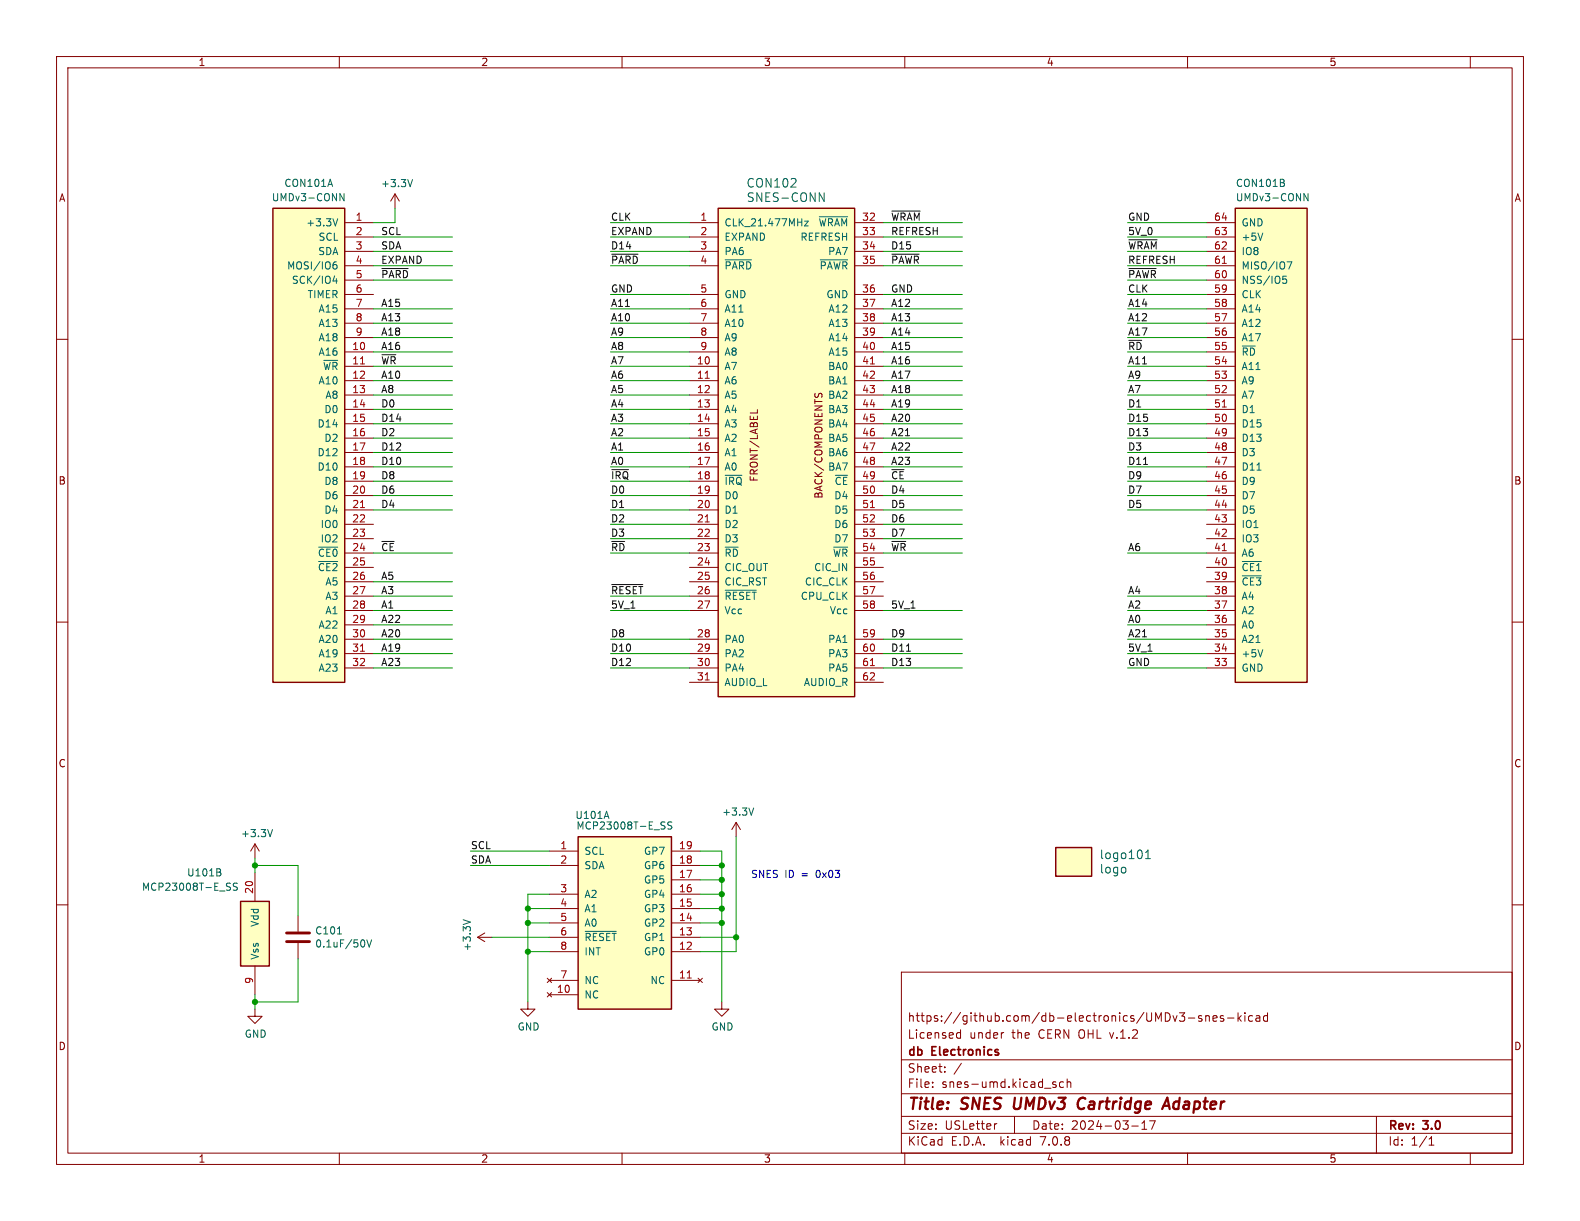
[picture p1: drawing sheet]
<svg xmlns="http://www.w3.org/2000/svg" width="279mm" height="216mm" viewBox="0 0 279 216" stroke-linecap="round" stroke-linejoin="round" font-family="sans-serif">
<g fill="none" stroke="#840000" stroke-width=".18">
<path d="M10 10h259.4v195.9h-259.4zM12 12h255.4v191.9h-255.4zM60 10v2M110 10v2M160 10v2M210 10v2M260 10v2M61 39.4h5M69.8 34.3l-.7 1.3M69.8 34.3v2.5M69.8 34.3l.8 1.3M121.9 39.4h5.1"/>
<path d="M151.1 39.4h5.1M213.4 39.4h5M10 60h2M61 41.9h5M61 44.5h5M61 47h5M61 49.5h5M61 52.1h5M61 54.6h5M61 57.2h5M61 59.7h5M121.9 41.9h5.1"/>
<path d="M121.9 44.5h5.1M121.9 47h5.1M121.9 52.1h5.1M121.9 54.6h5.1M121.9 57.2h5.1M121.9 59.7h5.1M151.1 41.9h5.1M151.1 44.5h5.1M151.1 47h5.1M151.1 52.1h5.1M151.1 54.6h5.1M151.1 57.2h5.1"/>
<path d="M151.1 59.7h5.1M213.4 41.9h5M213.4 44.5h5M213.4 47h5M213.4 49.5h5M213.4 52.1h5M213.4 54.6h5M213.4 57.2h5M213.4 59.7h5M267.4 60h2M61 62.2h5M61 64.8h5"/>
<path d="M61 67.3h5M61 69.9h5M61 72.4h5M61 74.9h5M61 77.5h5M121.9 62.2h5.1M121.9 64.8h5.1M121.9 67.3h5.1M121.9 69.9h5.1M121.9 72.4h5.1M121.9 74.9h5.1M121.9 77.5h5.1"/>
<path d="M133.9 72.4v.6M144.1 69.5v.5M144.8 69.8l.2-.3 .4 .3M151.1 62.2h5.1M151.1 64.8h5.1M151.1 67.3h5.1M151.1 69.9h5.1M151.1 72.4h5.1M151.1 74.9h5.1M151.1 77.5h5.1M213.4 62.2h5M213.4 64.8h5"/>
<path d="M213.4 67.3h5M213.4 69.9h5M213.4 72.4h5M213.4 74.9h5M213.4 77.5h5M61 80h5M61 82.6h5M61 85.1h5M61 87.6h5M61 90.2h5M61 92.7h5M61 95.3h5"/>
<path d="M61 97.8h5M121.9 80h5.1M121.9 82.6h5.1M121.9 85.1h5.1M121.9 87.6h5.1M121.9 90.2h5.1M121.9 92.7h5.1M121.9 95.3h5.1M121.9 97.8h5.1M151.1 80h5.1M151.1 82.6h5.1M151.1 85.1h5.1"/>
<path d="M151.1 87.6h5.1M151.1 90.2h5.1M151.1 92.7h5.1M151.1 95.3h5.1M151.1 97.8h5.1M213.4 80h5M213.4 82.6h5M213.4 85.1h5M213.4 87.6h5M213.4 90.2h5M213.4 92.7h5M213.4 95.3h5"/>
<path d="M213.4 97.8h5M10 110h2M61 100.3h5M61 102.9h5M61 105.4h5M61 108h5M61 110.5h5M61 113h5M61 115.6h5M61 118.1h5M121.9 100.3h5.1M121.9 102.9h5.1"/>
<path d="M121.9 105.4h5.1M121.9 108h5.1M121.9 113h5.1M121.9 115.6h5.1M121.9 118.1h5.1M151.1 100.3h5.1M151.1 102.9h5.1M151.1 105.4h5.1M151.1 108h5.1M151.1 113h5.1M151.1 115.6h5.1M151.1 118.1h5.1"/>
<path d="M213.4 100.3h5M213.4 102.9h5M213.4 105.4h5M213.4 108h5M213.4 110.5h5M213.4 113h5M213.4 115.6h5M213.4 118.1h5M267.4 110h2M121.9 120.7h5.1M151.1 120.7h5.1M10 160h2"/>
<path d="M45.1 149.2v2.6M45.1 154.3v5.1M45.1 149.2l-.8 1.3M45.1 149.2l.7 1.3M97.2 150.5h5M97.2 158.1h5M97.2 153h5M118.7 150.5h5.1M118.7 158.1h5.1M118.7 155.6h5.1M118.7 153h5.1M130.2 145.4l-.8 1.3"/>
<path d="M130.2 145.4v2.6M130.2 145.4l.7 1.3M267.4 160h2M45.1 178.4v1.3h1.3l-1.3 1.3-1.3-1.3h1.3M45.1 170.8v5.1M52.7 161.9v2.8M52.7 166.8v2.7M84.5 165.7h2.5M84.5 165.7l1.2 .8M85.7 165l-1.2 .7M93.3 177.2v1.2h1.3l-1.3 1.3-1.2-1.3h1.2M96.8 175.5l.7 .8"/>
<path d="M96.8 173l.7 .7M97.2 175.9h5M97.2 173.4h5M97.2 168.3h5M97.2 165.7h5M97.2 163.2h5M97.2 160.7h5M97.5 175.5l-.7 .8M97.5 173l-.7 .7M118.7 173.4h5.1M118.7 168.3h5.1M118.7 165.7h5.1"/>
<path d="M118.7 163.2h5.1M118.7 160.7h5.1M123.4 173l.8 .7M124.2 173l-.8 .7M127.6 177.2v1.2h1.3l-1.3 1.3-1.2-1.3h1.2M159.4 171.9h108v32h-108zM208.6 179.1h.9l-.5 .6M209.2 179.7l.3 .2v.4l-.3 .3M212.5 179.7l-.4-.1-.2 .2 .1 .2 .5 .2v.3h-.6M213.2 179.7l.2-.1 .4 .1 .1 .9M213.2 179.6v1M216.4 179.7l-.4-.1-.2 .2 .1 .2 .5 .2v.3h-.6"/>
<path d="M218.9 179.1v1.5M219.5 179.6l-.6 .6M220.1 179.1v.1M220.1 179.6v1M221.5 179.7l-.4-.1-.3 .3v.4l.1 .2h.6M222.1 179.7h.6l.1 .9M222.8 179.9l-.5 .1a.29 .29 0 0 0-.2 .3 .29 .29 0 0 0 .2 .3l.5-.1M224.1 179.7l-.4-.1-.3 .3v.4l.2 .2h.5M224.1 179.1v1.5M159.4 197.4h108M159.4 193.4h108M159.4 187.4h108"/>
<path d="M164.9 192.1v.2M164.9 191.4v.1M167.1 189.4v.2M167.1 188.7v.1M169.3 183.5h.6M169.3 182.7h.6M169.9 182.1v1.5M170 188l-1.3 1.9M176.3 198.7l-.3 .1M177.4 182.6h.1M179.4 197.4v3M186.7 191.4l-.3-.1-.3 .2 .1 .2 .5 .2v.3h-.6"/>
<path d="M188.1 191.4l-.5-.1-.2 .3v.4l.1 .2h.6M188.7 191.4l.2-.1 .4 .1 .1 .9M188.7 190.8v1.5M200.1 199.1h1.2M201.9 199.7h.9M201.9 198.6l.5-.4v1.5M204.3 198.2l-.7 1.5M210.1 180h1.2M214.5 180.1l.7-.2-.1-.2-.4-.1-.2 .2 .1 .7h.5M217.1 180h1.1M219.1 180l.4 .6M243.4 197.4v6.5"/>
<path d="M60 203.9v2M110 203.9v2M159.4 200.4h108M160 203.9v2M210 203.9v2M252.7 202.5h.9M252.7 201.4l.4-.4v1.5M260 203.9v2"/>
</g>
<path d="M179.5 194.1l-.2 1.6 .3 .4M190.6 195.6a.63 .63 0 0 0 1 .4M191.6 194.1a.88 .88 0 0 0-1 .9M205.5 196.1l.9-2 .4 2M205.8 195.5h.9" fill="none" stroke="#840000" stroke-width=".4"/>
<g fill="#ffffc2" stroke="#ffffc2" stroke-width=".18">
<path d="M48.3 36.8h12.7v83.9h-12.7z"/>
<path d="M186.7 149.9h6.3v5h-6.3z"/>
<path d="M42.5 159.4h5.1v11.4h-5.1z"/>
<path d="M102.2 148h16.5v30.4h-16.5z"/>
<path d="M218.4 36.8h12.7v83.9h-12.7z"/>
<path d="M127 36.8h24.1v86.4h-24.1z"/>
</g>
<path d="M48.3 36.8h12.7v83.9h-12.7zM127 36.8h24.1v86.4h-24.1zM218.4 36.8h12.7v83.9h-12.7zM42.5 159.4h5.1v11.4h-5.1zM102.2 148h16.5v30.4h-16.5zM186.7 149.9h6.3v5h-6.3z" fill="none" stroke="#840000" stroke-width=".25"/>
<g fill="none" stroke="#006464" stroke-width=".18">
<path d="M59.7 38.7l-.4 1.2M60.1 34.2l.7 1.3v-1.3M73 31.7l-.5 1.3M142.3 39.1h.6l-.6 .8h.6M144.9 34.1l.8 1.5v-1.5M144.9 38.3h5M227 32.4l.1 .1-.1 .4M227 31.8v.4M230.6 34.2l.7 1.3v-1.3M59 46.8h.4l.2 .2-.1 .5h-.5M59.2 48.8l-.3 .9h.8M59.5 46.3l-.4 .1"/>
<path d="M59.5 49.3v.8M128.2 45.9h4.7M145.1 45.9h4.8M223.3 41.2l-.4 1.3M226.9 48.8h.6M226.9 49.4l.4-.1 .2 .3-.1 .4h-.5M227.6 46.3h.8l-.5 1.3M219.7 61.2h2.3M56.3 96.7h3.4M56.3 99.3h3.4M128.2 84h3M147.4 96.7h2.5"/>
<path d="M219.7 99.3h3.4M222.3 83.1h.7M128.2 104.4h5.5M219.7 101.8h3.4M223.3 114.9l-.4 1.2M38.8 154.2l.3 .3-.1 .3-.2 .1M38.9 153.7l.1 .2-.1 .3M40.3 156.2h.5M40.5 156.8l.3 .3-.3 .3M42 156.2h-.5l-.3 .2 .2 .3 .5 .2v.4l-.2 .1h-.5M48.2 146.7l-.4 1.3M107.3 143.5l.4 1.2"/>
<path d="M117.1 145.3l.5 .1M117.4 146l.2 .2-.2 .4M118.8 145.4l-.5-.1-.2 .2v.3l.6 .3 .1 .3-.2 .2-.5-.1M133.3 142.9l-.4 1.2M199 153.5v.7M202.6 151.8h.8M202.6 150.7l.4-.4v1.5M59.7 165.1h.7M64.3 166.2l.2 .5-.2 .7M64.9 166.2l.4 1.3 .4-1.3M81.9 162.6l1.3 .5M103.5 164.7h5.5"/>
</g>
<g fill="none" stroke="#a90000" stroke-width=".18">
<path d="M216.1 46.6h.8M63.7 64.4h.8M124.7 66.9h.7M153.9 64.4h.7M216.1 72h.8M63.7 89.8h.8M124.7 92.3h.7M153.9 89.8h.7M216.1 97.4h.8M63.7 115.2h.8M153.9 117.7h.7M124.7 120.2h.7"/>
<path d="M121.5 172.9h.8"/>
</g>
<path d="M50.7 166.5h4M50.7 165h4" fill="none" stroke="#840000" stroke-width=".51"/>
<path d="M157.7 37.3h5M67.5 47.5h4.7M108.2 44.9h4.6M157.7 44.9h4.8M199.6 47.5h4.8M199.6 42.4h5M108.2 83h2.9M202.2 82.1h.7M108.2 103.4h5.5M160.3 115.1h.7" fill="none" stroke="#0f0f0f" stroke-width=".18"/>
<g fill="none" stroke="#009600" stroke-width=".18">
<path d="M69.8 36.8v2.6h-3.8M107.9 39.4h14M156.2 39.4h14M199.4 39.4h14M66 49.5h14M66 54.6h14M66 57.2h14M66 47h14M66 41.9h14M66 44.5h14M66 59.7h14M107.9 52.1h14"/>
<path d="M107.9 54.6h14M107.9 57.2h14M107.9 47h14M107.9 41.9h14M107.9 44.5h14M107.9 59.7h14M156.2 52.1h14M156.2 54.6h14M156.2 57.2h14M156.2 47h14M156.2 41.9h14M156.2 44.5h14"/>
<path d="M156.2 59.7h14M199.4 49.5h14M199.4 52.1h14M199.4 54.6h14M199.4 57.2h14M199.4 47h14M199.4 41.9h14M199.4 44.5h14M199.4 59.7h14M66 77.5h14M66 72.4h14M66 62.2h14"/>
<path d="M66 64.8h14M66 69.9h14M66 74.9h14M66 67.3h14M107.9 77.5h14M107.9 72.4h14M107.9 62.2h14M107.9 64.8h14M107.9 69.9h14M107.9 74.9h14M107.9 67.3h14M156.2 77.5h14"/>
<path d="M156.2 72.4h14M156.2 62.2h14M156.2 64.8h14M156.2 69.9h14M156.2 74.9h14M156.2 67.3h14M199.4 77.5h14M199.4 72.4h14M199.4 62.2h14M199.4 64.8h14M199.4 69.9h14M199.4 74.9h14"/>
<path d="M199.4 67.3h14M66 97.8h14M66 87.6h14M66 90.2h14M66 80h14M66 82.6h14M66 85.1h14M107.9 97.8h14M107.9 87.6h14M107.9 90.2h14M107.9 80h14M107.9 82.6h14"/>
<path d="M107.9 85.1h14M107.9 92.7h14M107.9 95.3h14M156.2 97.8h14M156.2 87.6h14M156.2 90.2h14M156.2 80h14M156.2 82.6h14M156.2 85.1h14M156.2 92.7h14M156.2 95.3h14M199.4 97.8h14"/>
<path d="M199.4 87.6h14M199.4 90.2h14M199.4 80h14M199.4 82.6h14M199.4 85.1h14M66 118.1h14M66 108h14M66 113h14M66 115.6h14M66 105.4h14M66 110.5h14M66 102.9h14"/>
<path d="M107.9 118.1h14M107.9 108h14M107.9 113h14M107.9 115.6h14M107.9 105.4h14M156.2 118.1h14M156.2 108h14M156.2 113h14M156.2 115.6h14M199.4 118.1h14M199.4 108h14M199.4 113h14"/>
<path d="M199.4 115.6h14M199.4 105.4h14M199.4 110.5h14M45.1 151.8v2.5M45.1 153h7.6v8.9M83.2 150.5h14M83.2 153h14M97.2 158.1h-3.9v19.1M123.8 150.5h3.8v26.7M123.8 155.6h3.8M123.8 153h3.8M123.8 158.1h3.8"/>
<path d="M130.2 148v20.3h-6.4M45.1 175.9v2.5M52.7 169.5v7.7h-7.6M87 165.7h10.2M93.3 160.7h3.9M93.3 168.3h3.9M93.3 163.2h3.9M123.8 160.7h3.8M123.8 163.2h3.8M123.8 165.7h6.4"/>
</g>
<g fill="#009600" stroke="#009600" stroke-width=".18">
<circle cx="45.1" cy="153" r=".46"/>
<circle cx="45.1" cy="177.2" r=".46"/>
<circle cx="93.3" cy="163.2" r=".46"/>
<circle cx="93.3" cy="168.3" r=".46"/>
<circle cx="127.6" cy="155.6" r=".46"/>
<circle cx="127.6" cy="158.1" r=".46"/>
<circle cx="127.6" cy="160.7" r=".46"/>
<circle cx="93.3" cy="160.7" r=".46"/>
<circle cx="127.6" cy="163.2" r=".46"/>
<circle cx="130.2" cy="165.7" r=".46"/>
<circle cx="127.6" cy="153" r=".46"/>
</g>
<g font-size="2.8" fill="#840000">
<text x="160.4" y="196.8">Title:</text>
<text x="170.1" y="196.8">SNES</text>
<text x="180.1" y="196.8">UMDv3</text>
<text x="192.2" y="196.8">Cartridge</text>
<text x="208.3" y="196.8">Adapter</text>
</g>
<g font-size="2.1" fill="#006464">
<text x="131.9" y="33.4">CON102</text>
<text x="131.9" y="35.9">SNES-CONN</text>
<text x="194.4" y="152.1">logo101</text>
<text x="194.4" y="154.7">logo</text>
</g>
<g font-size="2.1" fill="#840000">
<text x="160.4" y="183.9">Licensed</text>
<text x="160.4" y="180.9">https://github.com/db-electronics/UMDv3-snes-kicad</text>
<text x="171.4" y="183.9">under</text>
<text x="179" y="183.9">the</text>
<text x="183.8" y="183.9">CERN OHL v.1.2</text>
<text x="160.4" y="189.9">Sheet:</text>
<text x="160.4" y="187.1">db</text>
<text x="164.9" y="187.1">Electronics</text>
<text x="160.4" y="192.6">File:</text>
<text x="166.5" y="192.6">snes-umd.kicad_sch</text>
<text x="160.4" y="202.8">KiCad</text>
<text x="160.4" y="200">Size:</text>
<text x="167.1" y="200">USLetter</text>
<text x="168.1" y="202.8">E.D.A.</text>
<text x="177" y="202.8">kicad</text>
<text x="182.4" y="200">Date:</text>
<text x="184.2" y="202.8">7.0.8</text>
<text x="189.4" y="200">2024-03-17</text>
<text x="245.4" y="200.2">Rev:</text>
<text x="245.4" y="202.8">Id:</text>
<text x="249.5" y="202.8">1/1</text>
<text x="251.8" y="200.2">3.0</text>
</g>
<g font-size="1.8" fill="#840000">
<text x="35" y="11.9">1</text>
<text x="85" y="11.9">2</text>
<text x="135" y="11.9">3</text>
<text x="185" y="11.9">4</text>
<text x="235" y="11.9">5</text>
<text x="10.3" y="35.9">A</text>
<text x="267.7" y="35.9">A</text>
<text x="10.3" y="85.9">B</text>
<text x="134.2" y="85.3" transform="rotate(-90 134.2 85.3)">FRONT/LABEL</text>
<text x="145.7" y="88.3" transform="rotate(-90 145.7 88.3)">BACK/COMPONENTS</text>
<text x="267.7" y="85.9">B</text>
<text x="10.3" y="135.9">C</text>
<text x="267.7" y="135.9">C</text>
<text x="10.3" y="185.9">D</text>
<text x="267.7" y="185.9">D</text>
<text x="35" y="205.8">1</text>
<text x="85" y="205.8">2</text>
<text x="135" y="205.8">3</text>
<text x="185" y="205.8">4</text>
<text x="235" y="205.8">5</text>
</g>
<g font-size="1.8" fill="#006464">
<text x="48" y="35.8">UMDv3-CONN</text>
<text x="50.2" y="33.3">CON101A</text>
<text x="67.3" y="33.3">+3.3V</text>
<text x="218.4" y="33.3">CON101B</text>
<text x="218.4" y="35.8">UMDv3-CONN</text>
<text x="54.1" y="40.2">+3.3V</text>
<text x="128" y="40.2">CLK_21.477MHz</text>
<text x="144.6" y="40.2">~{WRAM}</text>
<text x="219.5" y="40.2">GND</text>
<text x="50.7" y="47.9">MOSI/IO6</text>
<text x="56.2" y="45.3">SDA</text>
<text x="56.2" y="42.8">SCL</text>
<text x="128" y="42.8">EXPAND</text>
<text x="128" y="45.3">PA6</text>
<text x="128" y="47.9">~{PARD}</text>
<text x="141.4" y="42.8">REFRESH</text>
<text x="144.8" y="47.9">~{PAWR}</text>
<text x="146.3" y="45.3">PA7</text>
<text x="219.5" y="47.9">MISO/IO7</text>
<text x="219.5" y="45.3">IO8</text>
<text x="219.5" y="42.8">+5V</text>
<text x="51.5" y="50.4">SCK/IO4</text>
<text x="54.3" y="52.9">TIMER</text>
<text x="128" y="52.9">GND</text>
<text x="146" y="52.9">GND</text>
<text x="219.5" y="52.9">CLK</text>
<text x="219.5" y="50.4">NSS/IO5</text>
<text x="56.2" y="55.5">A15</text>
<text x="56.2" y="58">A13</text>
<text x="128" y="55.5">A11</text>
<text x="128" y="58">A10</text>
<text x="146.4" y="55.5">A12</text>
<text x="146.4" y="58">A13</text>
<text x="219.5" y="58">A12</text>
<text x="219.5" y="55.5">A14</text>
<text x="56.2" y="63.1">A16</text>
<text x="56.2" y="60.6">A18</text>
<text x="57" y="65.6">~{WR}</text>
<text x="128" y="65.6">A7</text>
<text x="128" y="60.6">A9</text>
<text x="128" y="63.1">A8</text>
<text x="146.3" y="65.6">BA0</text>
<text x="146.4" y="60.6">A14</text>
<text x="146.4" y="63.1">A15</text>
<text x="219.5" y="65.6">A11</text>
<text x="219.5" y="63.1">~{RD}</text>
<text x="219.5" y="60.6">A17</text>
<text x="56.2" y="68.2">A10</text>
<text x="57.4" y="70.7">A8</text>
<text x="128" y="68.2">A6</text>
<text x="128" y="70.7">A5</text>
<text x="146.3" y="68.2">BA1</text>
<text x="146.3" y="70.7">BA2</text>
<text x="219.5" y="70.7">A7</text>
<text x="219.5" y="68.2">A9</text>
<text x="56.1" y="75.8">D14</text>
<text x="57.3" y="73.3">D0</text>
<text x="128" y="73.3">A4</text>
<text x="128" y="75.8">A3</text>
<text x="146.3" y="73.3">BA3</text>
<text x="146.3" y="75.8">BA4</text>
<text x="219.5" y="75.8">D15</text>
<text x="219.5" y="73.3">D1</text>
<text x="56.1" y="80.9">D12</text>
<text x="56.1" y="83.4">D10</text>
<text x="57.3" y="78.3">D2</text>
<text x="128" y="78.3">A2</text>
<text x="128" y="80.9">A1</text>
<text x="128" y="83.4">A0</text>
<text x="146.3" y="78.3">BA5</text>
<text x="146.3" y="80.9">BA6</text>
<text x="146.3" y="83.4">BA7</text>
<text x="219.5" y="83.4">D11</text>
<text x="219.5" y="80.9">D3</text>
<text x="219.5" y="78.3">D13</text>
<text x="57.3" y="86">D8</text>
<text x="57.3" y="88.5">D6</text>
<text x="128" y="86">~{IRQ}</text>
<text x="128" y="88.5">D0</text>
<text x="147.4" y="88.5">D4</text>
<text x="147.5" y="86">~{CE}</text>
<text x="219.5" y="88.5">D7</text>
<text x="219.5" y="86">D9</text>
<text x="56.6" y="93.6">IO0</text>
<text x="57.3" y="91">D4</text>
<text x="128" y="91">D1</text>
<text x="128" y="93.6">D2</text>
<text x="147.4" y="91">D5</text>
<text x="147.4" y="93.6">D6</text>
<text x="219.5" y="93.6">IO1</text>
<text x="219.5" y="91">D5</text>
<text x="56.1" y="98.7">~{CE0}</text>
<text x="56.1" y="101.2">~{CE2}</text>
<text x="56.6" y="96.1">IO2</text>
<text x="128" y="96.1">D3</text>
<text x="128" y="98.7">~{RD}</text>
<text x="128" y="101.2">CIC_OUT</text>
<text x="143.9" y="101.2">CIC_IN</text>
<text x="147.2" y="98.7">~{WR}</text>
<text x="147.4" y="96.1">D7</text>
<text x="219.5" y="101.2">~{CE1}</text>
<text x="219.5" y="98.7">A6</text>
<text x="219.5" y="96.1">IO3</text>
<text x="57.4" y="103.7">A5</text>
<text x="57.4" y="106.3">A3</text>
<text x="128" y="103.7">CIC_RST</text>
<text x="128" y="106.3">~{RESET}</text>
<text x="141.5" y="106.3">CPU_CLK</text>
<text x="142.2" y="103.7">CIC_CLK</text>
<text x="219.5" y="106.3">A4</text>
<text x="219.5" y="103.7">~{CE3}</text>
<text x="56.2" y="111.4">A22</text>
<text x="56.2" y="113.9">A20</text>
<text x="57.4" y="108.8">A1</text>
<text x="128" y="108.8">Vcc</text>
<text x="128" y="113.9">PA0</text>
<text x="146.3" y="113.9">PA1</text>
<text x="146.6" y="108.8">Vcc</text>
<text x="219.5" y="113.9">A21</text>
<text x="219.5" y="111.4">A0</text>
<text x="219.5" y="108.8">A2</text>
<text x="56.2" y="116.4">A19</text>
<text x="56.2" y="119">A23</text>
<text x="128" y="116.4">PA2</text>
<text x="128" y="119">PA4</text>
<text x="146.3" y="116.4">PA3</text>
<text x="146.3" y="119">PA5</text>
<text x="219.5" y="119">GND</text>
<text x="219.5" y="116.4">+5V</text>
<text x="128" y="121.5">AUDIO_L</text>
<text x="142" y="121.5">AUDIO_R</text>
<text x="42.5" y="148.2">+3.3V</text>
<text x="101.6" y="145">U101A</text>
<text x="101.8" y="146.9">MCP23008T-E_SS</text>
<text x="127.6" y="144.4">+3.3V</text>
<text x="33" y="155.2">U101B</text>
<text x="103.3" y="151.4">SCL</text>
<text x="103.3" y="153.9">SDA</text>
<text x="113.8" y="153.9">GP6</text>
<text x="113.8" y="151.4">GP7</text>
<text x="25" y="157.7">MCP23008T-E_SS</text>
<text x="103.3" y="159">A2</text>
<text x="103.3" y="161.5">A1</text>
<text x="113.8" y="161.5">GP3</text>
<text x="113.8" y="159">GP4</text>
<text x="113.8" y="156.4">GP5</text>
<text x="45.9" y="164" transform="rotate(-90 45.9 164)">Vdd</text>
<text x="55.6" y="165.4">C101</text>
<text x="55.6" y="167.7">0.1uF/50V</text>
<text x="103.3" y="164.1">A0</text>
<text x="103.3" y="166.6">~{RESET}</text>
<text x="113.8" y="166.6">GP1</text>
<text x="113.8" y="164.1">GP2</text>
<text x="45.9" y="169.8" transform="rotate(-90 45.9 169.8)">Vss</text>
<text x="83.5" y="168.3" transform="rotate(-90 83.5 168.3)">+3.3V</text>
<text x="103.3" y="169.1">INT</text>
<text x="113.8" y="169.1">GP0</text>
<text x="103.3" y="176.8">NC</text>
<text x="103.3" y="174.2">NC</text>
<text x="114.9" y="174.2">NC</text>
<text x="43.2" y="183.7">GND</text>
<text x="91.4" y="182.4">GND</text>
<text x="125.7" y="182.4">GND</text>
</g>
<g font-size="1.8" fill="#a90000">
<text x="62.8" y="39.1">1</text>
<text x="62.8" y="41.7">2</text>
<text x="123.8" y="39.1">1</text>
<text x="123.8" y="41.7">2</text>
<text x="152.4" y="39.1">32</text>
<text x="152.4" y="41.7">33</text>
<text x="214.6" y="41.7">63</text>
<text x="214.6" y="39.1">64</text>
<text x="62.8" y="44.2">3</text>
<text x="62.8" y="46.7">4</text>
<text x="123.8" y="44.2">3</text>
<text x="123.8" y="46.7">4</text>
<text x="152.4" y="44.2">34</text>
<text x="152.4" y="46.7">35</text>
<text x="214.6" y="46.7">61</text>
<text x="214.6" y="44.2">62</text>
<text x="62.8" y="49.3">5</text>
<text x="62.8" y="51.8">6</text>
<text x="123.8" y="51.8">5</text>
<text x="152.4" y="51.8">36</text>
<text x="214.6" y="51.8">59</text>
<text x="214.6" y="49.3">60</text>
<text x="62.8" y="54.4">7</text>
<text x="62.8" y="56.9">8</text>
<text x="62.8" y="59.4">9</text>
<text x="123.8" y="54.4">6</text>
<text x="123.8" y="56.9">7</text>
<text x="123.8" y="59.4">8</text>
<text x="152.4" y="54.4">37</text>
<text x="152.4" y="56.9">38</text>
<text x="152.4" y="59.4">39</text>
<text x="214.6" y="59.4">56</text>
<text x="214.6" y="56.9">57</text>
<text x="214.6" y="54.4">58</text>
<text x="62.2" y="62">10</text>
<text x="62.2" y="64.5">11</text>
<text x="123.1" y="64.5">10</text>
<text x="123.8" y="62">9</text>
<text x="152.4" y="62">40</text>
<text x="152.4" y="64.5">41</text>
<text x="214.6" y="64.5">54</text>
<text x="214.6" y="62">55</text>
<text x="62.2" y="67.1">12</text>
<text x="62.2" y="69.6">13</text>
<text x="123.1" y="67.1">11</text>
<text x="123.1" y="69.6">12</text>
<text x="152.4" y="67.1">42</text>
<text x="152.4" y="69.6">43</text>
<text x="214.6" y="69.6">52</text>
<text x="214.6" y="67.1">53</text>
<text x="62.2" y="72.1">14</text>
<text x="62.2" y="74.7">15</text>
<text x="62.2" y="77.2">16</text>
<text x="123.1" y="72.1">13</text>
<text x="123.1" y="74.7">14</text>
<text x="123.1" y="77.2">15</text>
<text x="152.4" y="72.1">44</text>
<text x="152.4" y="74.7">45</text>
<text x="152.4" y="77.2">46</text>
<text x="214.6" y="77.2">49</text>
<text x="214.6" y="74.7">50</text>
<text x="214.6" y="72.1">51</text>
<text x="62.2" y="79.8">17</text>
<text x="62.2" y="82.3">18</text>
<text x="123.1" y="79.8">16</text>
<text x="123.1" y="82.3">17</text>
<text x="152.4" y="79.8">47</text>
<text x="152.4" y="82.3">48</text>
<text x="214.6" y="82.3">47</text>
<text x="214.6" y="79.8">48</text>
<text x="62.2" y="84.8">19</text>
<text x="62.2" y="87.4">20</text>
<text x="62.2" y="89.9">21</text>
<text x="123.1" y="84.8">18</text>
<text x="123.1" y="87.4">19</text>
<text x="123.1" y="89.9">20</text>
<text x="152.4" y="84.8">49</text>
<text x="152.4" y="87.4">50</text>
<text x="152.4" y="89.9">51</text>
<text x="214.6" y="89.9">44</text>
<text x="214.6" y="87.4">45</text>
<text x="214.6" y="84.8">46</text>
<text x="62.2" y="92.5">22</text>
<text x="62.2" y="95">23</text>
<text x="123.1" y="92.5">21</text>
<text x="123.1" y="95">22</text>
<text x="152.4" y="92.5">52</text>
<text x="152.4" y="95">53</text>
<text x="214.6" y="95">42</text>
<text x="214.6" y="92.5">43</text>
<text x="62.2" y="97.5">24</text>
<text x="62.2" y="100.1">25</text>
<text x="123.1" y="97.5">23</text>
<text x="123.1" y="100.1">24</text>
<text x="152.4" y="97.5">54</text>
<text x="152.4" y="100.1">55</text>
<text x="214.6" y="100.1">40</text>
<text x="214.6" y="97.5">41</text>
<text x="62.2" y="102.6">26</text>
<text x="62.2" y="105.2">27</text>
<text x="62.2" y="107.7">28</text>
<text x="123.1" y="102.6">25</text>
<text x="123.1" y="105.2">26</text>
<text x="123.1" y="107.7">27</text>
<text x="152.4" y="102.6">56</text>
<text x="152.4" y="105.2">57</text>
<text x="152.4" y="107.7">58</text>
<text x="214.6" y="107.7">37</text>
<text x="214.6" y="105.2">38</text>
<text x="214.6" y="102.6">39</text>
<text x="62.2" y="110.2">29</text>
<text x="62.2" y="112.8">30</text>
<text x="123.1" y="112.8">28</text>
<text x="152.4" y="112.8">59</text>
<text x="214.6" y="112.8">35</text>
<text x="214.6" y="110.2">36</text>
<text x="62.2" y="115.3">31</text>
<text x="62.2" y="117.9">32</text>
<text x="123.1" y="115.3">29</text>
<text x="123.1" y="117.9">30</text>
<text x="152.4" y="115.3">60</text>
<text x="152.4" y="117.9">61</text>
<text x="214.6" y="117.9">33</text>
<text x="214.6" y="115.3">34</text>
<text x="123.1" y="120.4">31</text>
<text x="152.4" y="120.4">62</text>
<text x="99" y="150.2">1</text>
<text x="99" y="152.8">2</text>
<text x="120" y="155.3">17</text>
<text x="120" y="152.8">18</text>
<text x="120" y="150.2">19</text>
<text x="44.8" y="158.2" transform="rotate(-90 44.8 158.2)">20</text>
<text x="99" y="157.9">3</text>
<text x="99" y="160.4">4</text>
<text x="120" y="160.4">15</text>
<text x="120" y="157.9">16</text>
<text x="99" y="162.9">5</text>
<text x="99" y="165.5">6</text>
<text x="120" y="165.5">13</text>
<text x="120" y="162.9">14</text>
<text x="99" y="173.1">7</text>
<text x="99" y="168">8</text>
<text x="120" y="173.1">11</text>
<text x="120" y="168">12</text>
<text x="44.8" y="174.1" transform="rotate(-90 44.8 174.1)">9</text>
<text x="98.4" y="175.6">10</text>
</g>
<g font-size="1.8" fill="#0f0f0f">
<text x="67.3" y="41.6">SCL</text>
<text x="107.9" y="41.6">EXPAND</text>
<text x="107.9" y="39.1">CLK</text>
<text x="157.5" y="41.6">REFRESH</text>
<text x="157.5" y="39.1">~{WRAM}</text>
<text x="199.4" y="41.6">5V_0</text>
<text x="199.4" y="39.1">GND</text>
<text x="67.3" y="44.2">SDA</text>
<text x="67.3" y="46.7">EXPAND</text>
<text x="107.9" y="46.7">~{PARD}</text>
<text x="107.9" y="44.2">D14</text>
<text x="157.5" y="46.7">~{PAWR}</text>
<text x="157.5" y="44.2">D15</text>
<text x="199.4" y="46.7">REFRESH</text>
<text x="199.4" y="44.2">~{WRAM}</text>
<text x="67.3" y="49.3">~{PARD}</text>
<text x="107.9" y="51.8">GND</text>
<text x="157.5" y="51.8">GND</text>
<text x="199.4" y="51.8">CLK</text>
<text x="199.4" y="49.3">~{PAWR}</text>
<text x="67.3" y="54.3">A15</text>
<text x="67.3" y="59.4">A18</text>
<text x="67.3" y="56.9">A13</text>
<text x="107.9" y="59.4">A9</text>
<text x="107.9" y="54.3">A11</text>
<text x="107.9" y="56.9">A10</text>
<text x="157.5" y="56.9">A13</text>
<text x="157.5" y="54.3">A12</text>
<text x="157.5" y="59.4">A14</text>
<text x="199.4" y="56.9">A12</text>
<text x="199.4" y="54.3">A14</text>
<text x="199.4" y="59.4">A17</text>
<text x="67.3" y="62">A16</text>
<text x="67.3" y="64.5">~{WR}</text>
<text x="107.9" y="64.5">A7</text>
<text x="107.9" y="62">A8</text>
<text x="157.5" y="64.5">A16</text>
<text x="157.5" y="62">A15</text>
<text x="199.4" y="64.5">A11</text>
<text x="199.4" y="62">~{RD}</text>
<text x="67.3" y="67">A10</text>
<text x="67.3" y="69.6">A8</text>
<text x="107.9" y="69.6">A5</text>
<text x="107.9" y="67">A6</text>
<text x="157.5" y="69.6">A18</text>
<text x="157.5" y="67">A17</text>
<text x="199.4" y="67">A9</text>
<text x="199.4" y="69.6">A7</text>
<text x="67.3" y="72.1">D0</text>
<text x="67.3" y="74.7">D14</text>
<text x="67.3" y="77.2">D2</text>
<text x="107.9" y="72.1">A4</text>
<text x="107.9" y="77.2">A2</text>
<text x="107.9" y="74.7">A3</text>
<text x="157.5" y="77.2">A21</text>
<text x="157.5" y="72.1">A19</text>
<text x="157.5" y="74.7">A20</text>
<text x="199.4" y="77.2">D13</text>
<text x="199.4" y="74.7">D15</text>
<text x="199.4" y="72.1">D1</text>
<text x="67.3" y="79.7">D12</text>
<text x="67.3" y="82.3">D10</text>
<text x="107.9" y="82.3">A0</text>
<text x="107.9" y="79.7">A1</text>
<text x="157.5" y="79.7">A22</text>
<text x="157.5" y="82.3">A23</text>
<text x="199.4" y="79.7">D3</text>
<text x="199.4" y="82.3">D11</text>
<text x="67.3" y="84.8">D8</text>
<text x="67.3" y="87.4">D6</text>
<text x="67.3" y="89.9">D4</text>
<text x="107.9" y="84.8">~{IRQ}</text>
<text x="107.9" y="87.4">D0</text>
<text x="107.9" y="89.9">D1</text>
<text x="157.5" y="89.9">D5</text>
<text x="157.5" y="84.8">~{CE}</text>
<text x="157.5" y="87.4">D4</text>
<text x="199.4" y="87.4">D7</text>
<text x="199.4" y="89.9">D5</text>
<text x="199.4" y="84.8">D9</text>
<text x="107.9" y="95">D3</text>
<text x="107.9" y="92.4">D2</text>
<text x="157.5" y="95">D7</text>
<text x="157.5" y="92.4">D6</text>
<text x="67.3" y="97.5">~{CE}</text>
<text x="107.9" y="97.5">~{RD}</text>
<text x="157.5" y="97.5">~{WR}</text>
<text x="199.4" y="97.5">A6</text>
<text x="67.3" y="107.7">A1</text>
<text x="67.3" y="102.6">A5</text>
<text x="67.3" y="105.1">A3</text>
<text x="107.9" y="107.7">5V_1</text>
<text x="107.9" y="105.1">~{RESET}</text>
<text x="157.5" y="107.7">5V_1</text>
<text x="199.4" y="105.1">A4</text>
<text x="199.4" y="107.7">A2</text>
<text x="67.3" y="112.8">A20</text>
<text x="67.3" y="110.2">A22</text>
<text x="107.9" y="112.8">D8</text>
<text x="157.5" y="112.8">D9</text>
<text x="199.4" y="112.8">A21</text>
<text x="199.4" y="110.2">A0</text>
<text x="67.3" y="117.8">A23</text>
<text x="67.3" y="115.3">A19</text>
<text x="107.9" y="115.3">D10</text>
<text x="107.9" y="117.8">D12</text>
<text x="157.5" y="117.8">D13</text>
<text x="157.5" y="115.3">D11</text>
<text x="199.4" y="117.8">GND</text>
<text x="199.4" y="115.3">5V_1</text>
<text x="83.2" y="150.2">SCL</text>
<text x="83.2" y="152.8">SDA</text>
</g>
<g font-size="1.8" fill="#0000c2">
<text x="132.7" y="155.3">SNES</text>
<text x="138.8" y="155.3">ID</text>
<text x="141.8" y="155.3">=</text>
<text x="144.6" y="155.3">0x03</text>
</g>
</svg>
